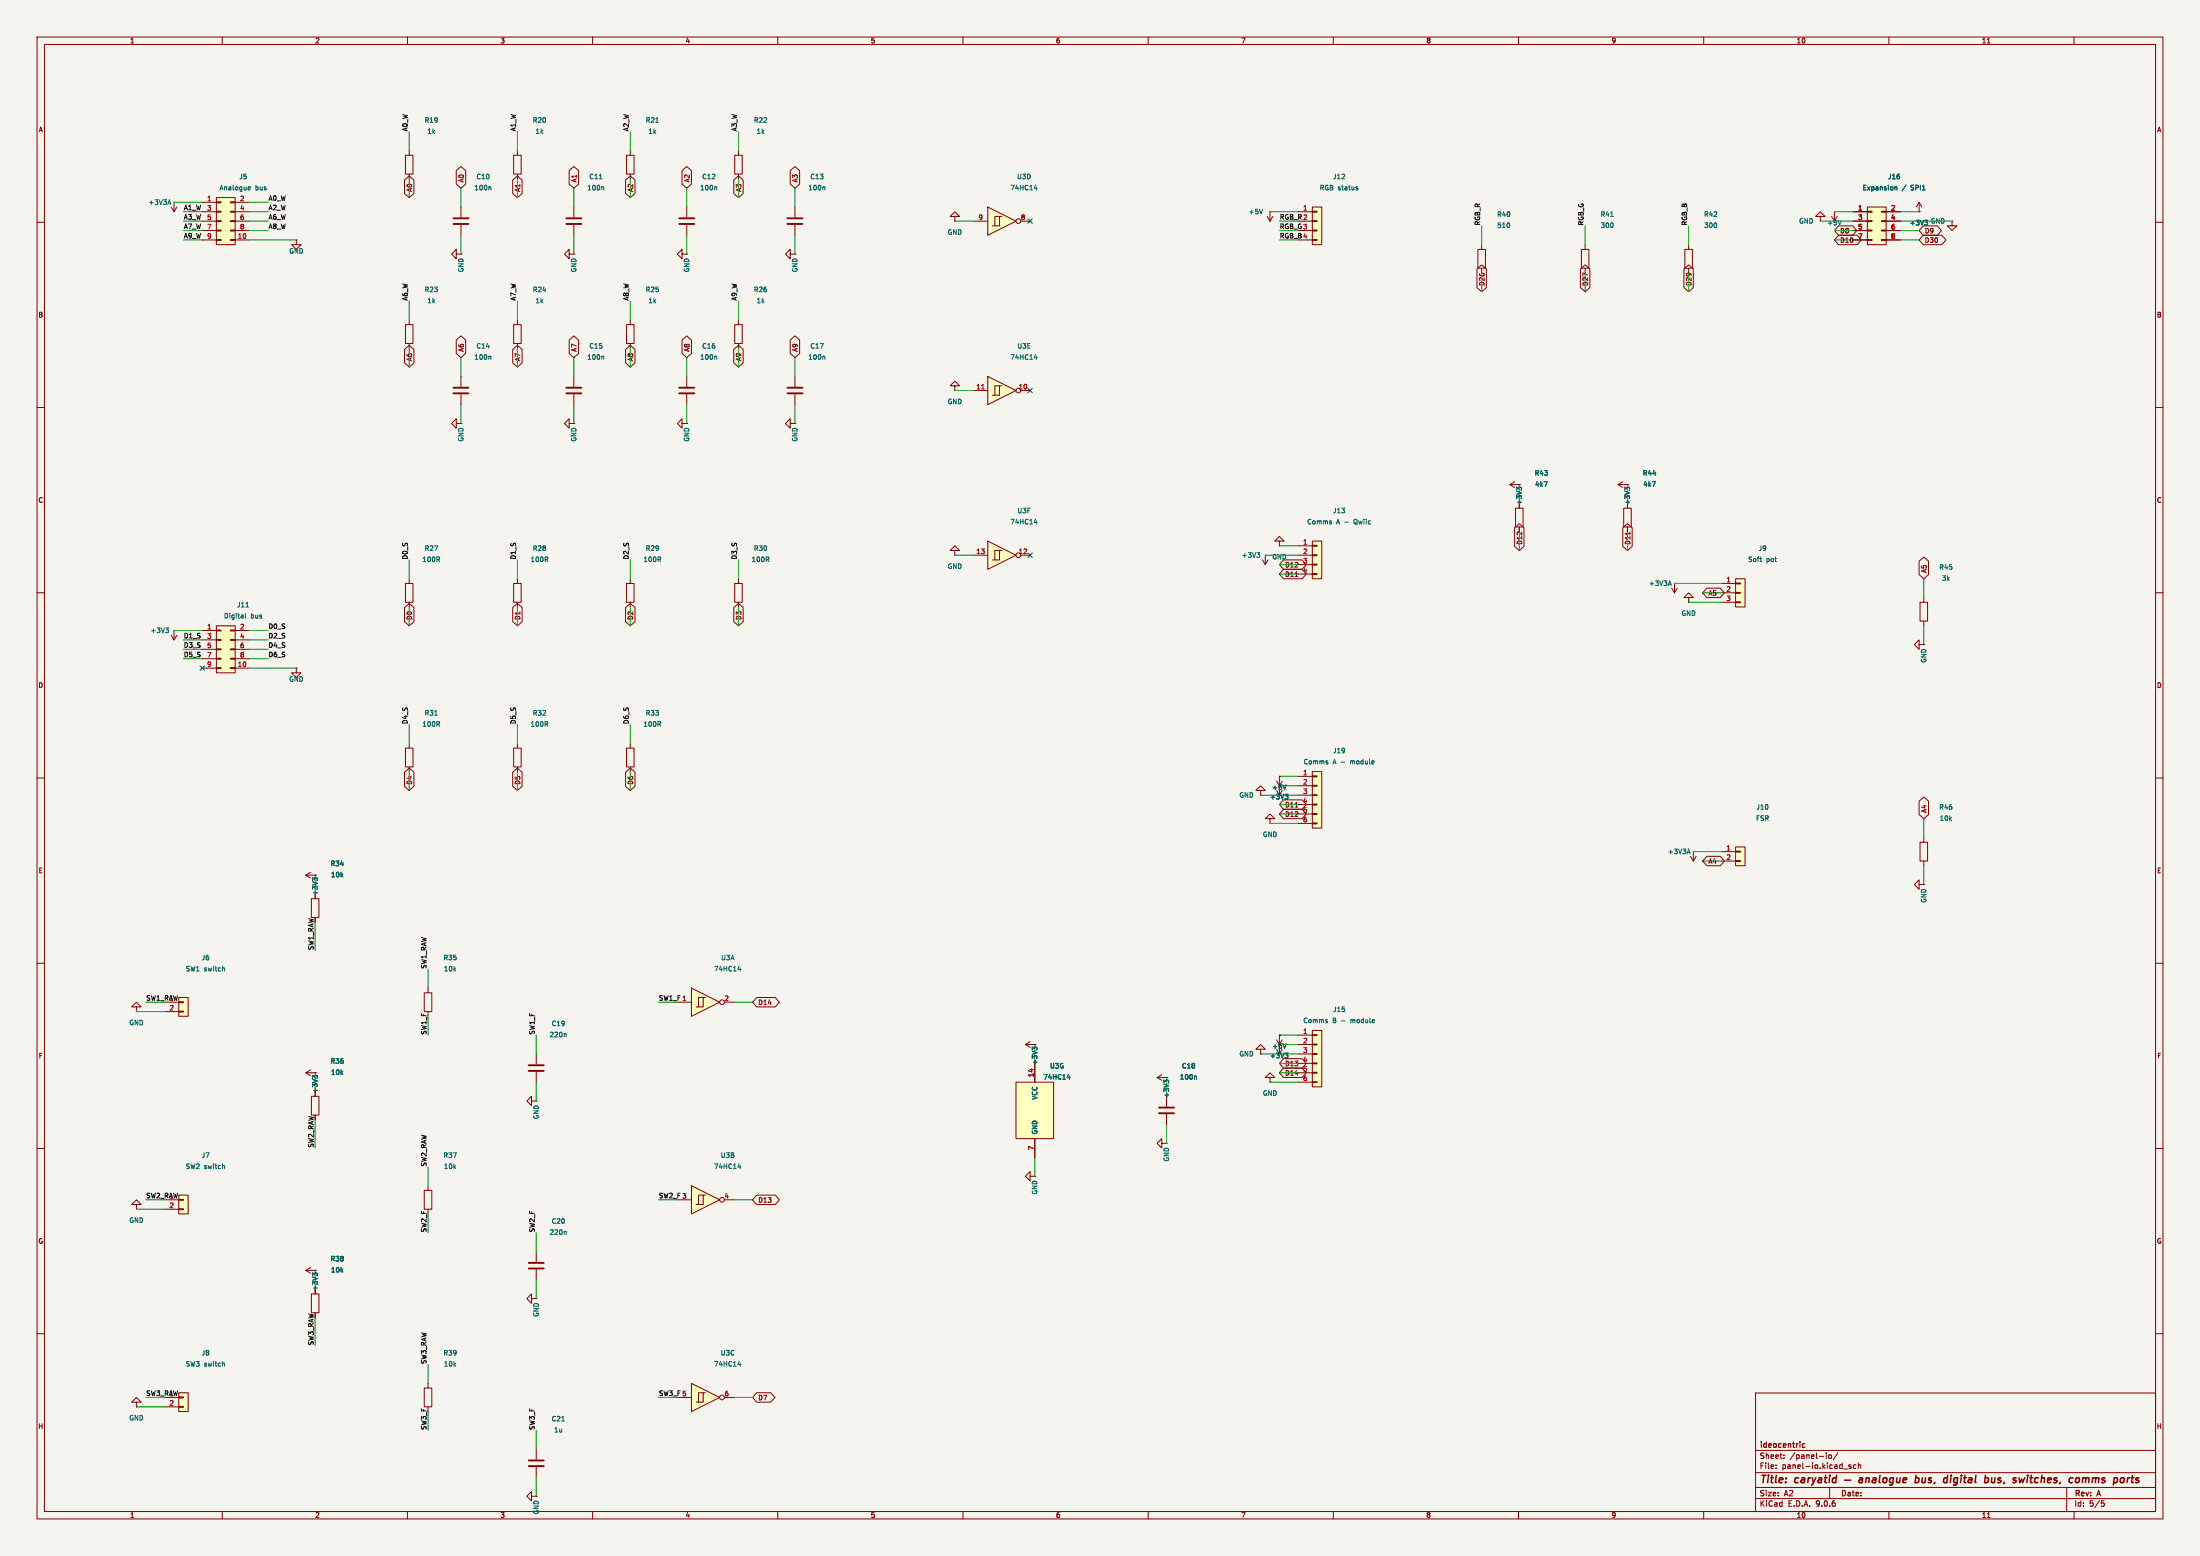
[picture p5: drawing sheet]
<svg xmlns="http://www.w3.org/2000/svg" width="594mm" height="420mm" viewBox="0 0 594 420" stroke-linecap="round" stroke-linejoin="round" font-family="sans-serif">
<path d="M0 0h594v420h-594z" fill="#f5f4ef" stroke="#f5f4ef" stroke-width=".27"/>
<g fill="none" stroke="#840000" stroke-width=".27">
<path d="M10 10h574v400h-574zM12 12h570v396h-570zM60 10v2M110 10v2M160 10v2M210 10v2M260 10v2M310 10v2M360 10v2M410 10v2M460 10v2M510 10v2"/>
<path d="M536.6 11.6h.7M560 10v2M10 60h2M582 60h2M198.4 87.6h2v5.1h-2zM199.4 86.4v1.2M199.4 92.7v1.3M10 110h2M582 110h2M10 160h2M582 160h2M10 210h2"/>
<path d="M582 210h2M10 260h2M582 260h2M10 310h2M582 310h2M10 360h2M474 376h108v32h-108zM582 360h2M474 397.5h108M474 391.5h108M479.5 396.2v.2M479.5 395.4v.2"/>
<path d="M481.7 393.5v.2M481.7 392.7v.2M493.1 392.2v.1M493.1 392.7v1M493.9 392.7h.3l.3 .3v.4l-.3 .3-.5-.3zM496.2 392.1l-1.2 1.9M499.7 395.4h-.3l-.2 .2v.2l.5 .1v.4h-.5M501.1 395.4h-.4l-.3 .3 .1 .6h.6M501.7 395.5l.6-.1 .1 1M501.7 394.9v1.5M60 408v2M110 408v2"/>
<path d="M160 408v2M210 408v2M260 408v2M310 408v2M360 408v2M410 408v2M460 408v2M474 404.5h108M474 401.5h108M494 401.5v3M510 408v2M536.6 409.6h.7"/>
<path d="M558 401.5v6.5M560 408v2M567.4 405.1h.7M567.5 405.6h.4l.3 .3-.2 .6-.5 .1"/>
</g>
<g fill="none" stroke="#840000" stroke-width=".4">
<path d="M498 399.5h1.7M502.1 399h.7v1.2M502.9 399.3l-.9 .2-.1 .4 .2 .3 .7-.1M503.9 399.1l.3-.2 .4 .1v1.2M503.9 398.9l-.2 1.3M505.7 399h.8l-.1 1.2M506.5 399.3l-.7 .1-.3 .3 .2 .5 .7-.1M507.6 398.2l-.2 1.7 .2 .3M508.5 399.1l.4-.2 .5 .2v.7l-.2 .3-.5 .1-.3-.2zM511.2 399h-.7l-.3 .8 .3 .4 .6-.1M511.2 398.9l-.2 1.6-.4 .4-.5-.1M512.2 398.9l-.1 1.2 .5 .1 .3-.2"/>
<path d="M513 398.9l-.1 1.3M513.8 399.5l1-.2-.1-.3h-.7l-.2 .9 .2 .3 .6-.1M517.2 399l.6-.1 .3 .3-.3 .9h-.7M517.3 398.2l-.2 2M526.8 398.9l-.2 1.3M526.8 398.2v.2M537.8 398.9l-.1 1.2 .5 .1 .3-.2M538.7 398.9l-.2 1.3M546.7 398.9l-.6 1.3M547.4 398.9l-.1 1.3M547.5 398.2v.2M562.4 399.1l.5-.2 .3 .2"/>
<path d="M562.4 398.9l-.2 1.3M563.2 399.1l-.1 1.1M563.8 398.9l-.6 .2M575.4 398.9h.8M575.8 398.2l-.2 1.7 .4 .3"/>
</g>
<path d="M486.8 390.6h.5M486.8 389.7h.5" fill="none" stroke="#840000" stroke-width=".3"/>
<path d="M58.4 168.9h5.1v12.7h-5.1z" fill="#ffffc2"/>
<g fill="none" stroke="#840000" stroke-width=".27">
<path d="M80 64.8v1.2h1.3l-1.3 1.3-1.3-1.3h1.3M80 64.8h.1M213.4 68.6v-1.3l-1.3 1.3 1.3 1.3v-1.3h1.2M214.6 68.6h.1M54.6 170.2h3.8M54.6 172.7h3.8M54.6 175.3h3.8M54.6 177.8h3.8M58.4 168.9h5.1v12.7h-5.1zM58.4 170.1h1.3v.2h-1.3zM58.4 172.6h1.3v.2h-1.3zM58.4 175.1h1.3v.3h-1.3z"/>
<path d="M58.4 177.7h1.3v.2h-1.3zM62.2 170.1h1.3v.2h-1.3zM62.2 172.6h1.3v.2h-1.3zM62.2 175.1h1.3v.3h-1.3zM62.2 177.7h1.3v.2h-1.3zM63.5 170.2h3.8M63.5 172.7h3.8M63.5 175.3h3.8M63.5 177.8h3.8M54.6 180.3h3.8M58.4 180.2h1.3v.3h-1.3zM62.2 180.2h1.3v.3h-1.3z"/>
<path d="M63.5 180.3h3.8M109.5 201.9h2v5.1h-2zM110.5 200.7v1.2M110.5 207v1.3M84.1 295.9h2v5.1h-2zM85.1 294.6v1.3M36.8 325.1h1.3l-1.3-1.2-1.2 1.2h1.2v1.3M36.8 326.4h.1"/>
</g>
<path d="M66.3 165.6v1.1l.1 .1M66.4 163.8h.7M117.4 193h.7" fill="none" stroke="#006464" stroke-width=".27"/>
<path d="M274.3 292.1h10.2v15.2h-10.2z" fill="#ffffc2"/>
<path d="M518.2 174v-1.3l-1.3 1.3 1.3 1.3v-1.3h1.2M518.4 162.6h2v5h-2zM519.4 174h.1M519.4 161.3v1.3M519.4 167.6v1.3M169.2 201.9h2v5.1h-2zM170.2 200.7v1.2M170.2 207v1.3M274.3 292.1h10.2v15.2h-10.2zM279.4 287v5.1M279.4 307.3v5.1" fill="none" stroke="#840000" stroke-width=".27"/>
<path d="M288.2 290.9h.7M288.8 290.5v.8" fill="none" stroke="#006464" stroke-width=".27"/>
<path d="M468.6 156.2h2.6v7.6h-2.6z" fill="#ffffc2"/>
<g fill="none" stroke="#840000" stroke-width=".27">
<path d="M451.4 158.8l.7 1.2M452.1 157.5h.1M452.1 157.5v2.5M452.9 158.8l-.8 1.2M464.8 157.5h3.8M468.6 156.2h2.6v7.6h-2.6zM468.6 157.4h1.3v.2h-1.3zM468.6 159.9h1.3v.2h-1.3zM455.9 161.3h1.3l-1.3-1.3-1.2 1.3h1.2v1.3M455.9 162.6h.1M464.8 160h3.8M464.8 162.6h3.8"/>
<path d="M468.6 162.4h1.3v.3h-1.3zM82.5 236.2l1.3 .8M82.5 236.2h2.6M83.8 235.5l-1.3 .7M85.1 236.2h.1M84.1 242.6h2v5.1h-2zM85.1 241.3v1.3"/>
</g>
<path d="M450.5 157.7h.7M450.8 156.8l.5 1.3M475.2 150.8h.5M475.6 151.6h.1M84.9 237.3l-.5-.4v.8M84.9 237.2l.2-.3 .6 .3" fill="none" stroke="#006464" stroke-width=".27"/>
<path d="M504.2 55.9h5.1v10.1h-5.1z" fill="#ffffc2"/>
<g fill="none" stroke="#840000" stroke-width=".27">
<path d="M491.5 58.4h1.3l-1.3-1.2-1.3 1.2h1.3v1.3M491.5 59.7h.1M494.5 58.4l.8 1.3M495.3 57.2h.1M495.3 57.2v2.5M496.1 58.4l-.8 1.3M500.4 57.2h3.8M500.4 59.7h3.8M504.2 55.9h5.1v10.1h-5.1zM504.2 57h1.3v.3h-1.3zM504.2 59.6h1.3v.2h-1.3zM508 57h1.3v.3h-1.3z"/>
<path d="M508 59.6h1.3v.2h-1.3zM509.3 57.2h3.8M509.3 59.7h3.8M518.2 57.2h.1M518.2 54.6l-.8 1.3M518.2 54.6l.7 1.3M518.2 54.6v2.6M527 59.7v1.3h1.3l-1.3 1.2-1.2-1.2h1.2M527 59.7h.1M399 67.3h2.1v5.1h-2.1zM400 66v1.3M400 72.4v1.3"/>
<path d="M427 67.3h2v5.1h-2zM428 66v1.3M428 72.4v1.3M454.9 67.3h2v5.1h-2zM455.9 66v1.3M455.9 72.4v1.3M500.4 62.2h3.8M500.4 64.8h3.8M504.2 62.1h1.3v.3h-1.3zM504.2 64.6h1.3v.3h-1.3zM508 62.1h1.3v.3h-1.3zM508 64.6h1.3v.3h-1.3z"/>
<path d="M509.3 62.2h3.8M509.3 64.8h3.8M407.7 130.8h2.5M407.7 130.8l1.2 .8M408.9 130l-1.2 .8M409.2 137.2h2v5h-2zM410.2 130.8h.1M410.2 135.9v1.3M436.9 130.8l1.2 .8M436.9 130.8h2.5M438.1 130l-1.2 .8M438.4 137.2h2v5h-2z"/>
<path d="M439.4 130.8h.1M439.4 135.9v1.3M410.2 142.2v1.3M439.4 142.2v1.3M46.2 171.5l.8 1.2M47 170.2h.1M47 170.2v2.5M47.8 171.5l-.8 1.2M80 180.3v1.3h1.3l-1.3 1.3-1.3-1.3h1.3M80 180.3h.1M114.6 268h2v5.1h-2zM115.6 266.7v1.3"/>
<path d="M82.5 289.6l1.3 .7M82.5 289.6h2.6M83.8 288.8l-1.3 .8M85.1 289.6h.1M143.5 297.2v-1.3l-1.3 1.3 1.3 1.3v-1.3h1.3M144.8 297.2h.1M144.8 284.5v2.8M144.8 289.3v2.8"/>
</g>
<g fill="none" stroke="#006464" stroke-width=".27">
<path d="M434.9 58.4h.7M497.1 59.5l-.4 1.2M511.6 50.4v.9M511.6 50.5h.5l.1 .8M519.7 59.5h.8l-.5 .4M520.2 59.9l.3 .3-.3 .5M410 131.8l.2-.3 .6 .3M410 131.9l-.5-.4v.8M439.2 131.9l-.5-.4v.8M439.2 131.8l.3-.3 .5 .3M44.7 169.5h.8l-.4 .5M45.2 170l.3 .2-.3 .6"/>
<path d="M152.7 279l.2 .2v.7M84.9 290.7l-.5-.4v.7M84.9 290.5l.2-.2 .6 .2"/>
</g>
<path d="M142.7 287.5h4.1M142.7 289.1h4.1" fill="none" stroke="#840000" stroke-width=".51"/>
<path d="M354.3 146.1h2.6v10.1h-2.6z" fill="#ffffc2"/>
<g fill="none" stroke="#840000" stroke-width=".27">
<path d="M340.9 151.1l.7 1.3M341.6 149.9h.1M341.6 149.9v2.5M342.4 151.1l-.8 1.3M350.5 147.3h3.8M350.5 149.9h3.8M350.5 152.4h3.8M350.5 154.9h3.8M354.3 146.1h2.6v10.1h-2.6zM354.3 147.2h1.3v.2h-1.3zM354.3 149.7h1.3v.3h-1.3zM354.3 152.3h1.3v.2h-1.3z"/>
<path d="M354.3 154.8h1.3v.3h-1.3z"/>
</g>
<path d="M339.3 149.2h.8l-.4 .5M339.9 149.7l.2 .2-.2 .5M359.5 141.1v.3" fill="none" stroke="#006464" stroke-width=".27"/>
<path d="M186.7 373.4l7.6 3.8-7.6 3.8z" fill="#ffffc2"/>
<g fill="none" stroke="#840000" stroke-width=".27">
<path d="M345.4 146.1h1.3l-1.3-1.3-1.2 1.3h1.2v1.2M345.4 147.3h.1M144.8 337.8v2.8M144.8 342.6v2.8M182.9 377.2h3.8M186.7 373.4l7.6 3.8-7.6 3.8zM189.9 375.9h-1.3v2.6M190.5 375.9h-.6v2.6h-1.9M195.6 377.2h2.5"/>
<circle cx="194.9" cy="377.2" r=".63"/>
</g>
<path d="M152.7 332.4l.2 .1v.7M199.3 368.3h.7M199.9 367.9v.9" fill="none" stroke="#006464" stroke-width=".27"/>
<path d="M142.7 340.9h4.1M142.7 342.4h4.1" fill="none" stroke="#840000" stroke-width=".51"/>
<path d="M354.3 55.9h2.6v10.1h-2.6z" fill="#ffffc2"/>
<g fill="none" stroke="#840000" stroke-width=".27">
<path d="M342.1 58.4l.8 1.3M342.9 57.2h.1M342.9 57.2v2.5M343.7 58.4l-.8 1.3M350.5 57.2h3.8M350.5 59.7h3.8M354.3 55.9h2.6v10.1h-2.6zM354.3 57h1.3v.3h-1.3zM354.3 59.6h1.3v.2h-1.3zM350.5 62.2h3.8M350.5 64.8h3.8M354.3 62.1h1.3v.3h-1.3z"/>
<path d="M354.3 64.6h1.3v.3h-1.3zM257.8 148.6h1.3l-1.3-1.3-1.3 1.3h1.3v1.3M257.8 149.9h.1M143.5 350.5v-1.2l-1.3 1.2 1.3 1.3v-1.3h1.3M144.8 350.5h.1"/>
</g>
<path d="M340.9 56.5l-.4 1.2M366.3 50.8l.3 .3-.4 .2M366.3 50.4l.3 .1" fill="none" stroke="#006464" stroke-width=".27"/>
<path d="M266.7 146.1l7.6 3.8-7.6 3.8z" fill="#ffffc2"/>
<g fill="none" stroke="#840000" stroke-width=".27">
<path d="M262.9 149.9h3.8M266.7 146.1l7.6 3.8-7.6 3.8zM269.9 148.6h-1.3v2.5M270.5 148.6h-.6v2.5h-1.9M275.6 149.9h2.5"/>
<circle cx="275" cy="149.9" r=".63"/>
</g>
<path d="M279.3 141h.7M279.9 140.6v.8" fill="none" stroke="#006464" stroke-width=".27"/>
<path d="M266.7 55.9l7.6 3.8-7.6 3.8z" fill="#ffffc2"/>
<g fill="none" stroke="#840000" stroke-width=".27">
<path d="M262.9 59.7h3.8M266.7 55.9l7.6 3.8-7.6 3.8zM269.9 58.4h-1.3v2.6M270.5 58.4h-.6v2.6h-1.9M275.6 59.7h2.5"/>
<circle cx="275" cy="59.7" r=".63"/>
</g>
<path d="M279.3 50.8h.7M279.9 50.4v.9" fill="none" stroke="#006464" stroke-width=".27"/>
<path d="M186.7 320l7.6 3.9-7.6 3.8z" fill="#ffffc2"/>
<g fill="none" stroke="#840000" stroke-width=".27">
<path d="M257.8 58.4h1.3l-1.3-1.2-1.3 1.2h1.3v1.3M257.8 59.7h.1M257.8 104.1h1.3l-1.3-1.2-1.3 1.2h1.3v1.3M257.8 105.4h.1M182.9 323.9h3.8M186.7 320l7.6 3.9-7.6 3.8zM189.9 322.6h-1.3v2.5M190.5 322.6h-.6v2.5h-1.9M195.6 323.9h2.5M144.8 391.2v2.8M144.8 396v2.8"/>
<circle cx="194.9" cy="323.8" r=".63"/>
</g>
<path d="M199.3 315h.7M199.9 314.6v.8M151.7 383.5h.7" fill="none" stroke="#006464" stroke-width=".27"/>
<path d="M142.7 394.2h4.1M142.7 395.7h4.1" fill="none" stroke="#840000" stroke-width=".51"/>
<path d="M266.7 101.6l7.6 3.8-7.6 3.8z" fill="#ffffc2"/>
<g fill="none" stroke="#840000" stroke-width=".27">
<path d="M262.9 105.4h3.8M266.7 101.6l7.6 3.8-7.6 3.8zM269.9 104.1h-1.3v2.6M270.5 104.1h-.6v2.6h-1.9M275.6 105.4h2.5M143.5 403.9v-1.3l-1.3 1.3 1.3 1.2v-1.2h1.3M144.8 403.9h.1"/>
<circle cx="275" cy="105.4" r=".63"/>
</g>
<path d="M265 105h.8" fill="none" stroke="#a90000" stroke-width=".27"/>
<path d="M279.3 96.6h.7M279.9 96.1v.9" fill="none" stroke="#006464" stroke-width=".27"/>
<path d="M48.3 269.2h2.5v5.1h-2.5z" fill="#ffffc2"/>
<g fill="none" stroke="#840000" stroke-width=".27">
<path d="M154.9 101.6v2.8M154.9 106.4v2.8M213.4 114.3v-1.3l-1.3 1.3 1.3 1.3v-1.3h1.2M214.6 114.3h.1M214.6 101.6v2.8M214.6 106.4v2.8M36.8 271.8h1.3l-1.3-1.3-1.2 1.3h1.2v1.3M36.8 273.1h.1M44.4 270.5h3.9M44.4 273.1h3.9M48.3 269.2h2.5v5.1h-2.5zM48.3 270.4h1.2v.2h-1.2z"/>
<path d="M48.3 272.9h1.2v.3h-1.2z"/>
</g>
<path d="M162.8 96.1l.2 .2v.7M222.5 96.1l.2 .2v.7M60.4 261.2l.2 .2v.7" fill="none" stroke="#006464" stroke-width=".27"/>
<path d="M152.9 104.6h4.1M152.9 106.2h4.1M212.6 104.6h4.1M212.6 106.2h4.1" fill="none" stroke="#840000" stroke-width=".51"/>
<path d="M48.3 322.6h2.5v5.1h-2.5z" fill="#ffffc2"/>
<path d="M456.4 231.1l.8 1.3M457.2 229.9h.1M457.2 229.9v2.5M458 231.1l-.8 1.3M518.4 227.3h2v5.1h-2zM519.4 226.1v1.2M519.4 232.4v1.3M44.4 323.9h3.9M44.4 326.4h3.9M48.3 322.6h2.5v5.1h-2.5zM48.3 323.7h1.2v.3h-1.2zM48.3 326.3h1.2v.2h-1.2z" fill="none" stroke="#840000" stroke-width=".27"/>
<path d="M455.6 230.1h.6M455.9 229.2l.5 1.2M60.4 314.6l.2 .2v.6" fill="none" stroke="#006464" stroke-width=".27"/>
<path d="M468.6 228.6h2.6v5.1h-2.6z" fill="#ffffc2"/>
<path d="M124.5 55.9v2.8M214.6 55.9v2.8M124.5 60.7v2.8M214.6 60.7v2.8M464.8 229.9h3.8M464.8 232.4h3.8M468.6 228.6h2.6v5.1h-2.6zM468.6 229.7h1.3v.3h-1.3zM468.6 232.3h1.3v.2h-1.3z" fill="none" stroke="#840000" stroke-width=".27"/>
<path d="M122.4 58.9h4.1M212.6 58.9h4.1M122.4 60.5h4.1M212.6 60.5h4.1" fill="none" stroke="#840000" stroke-width=".51"/>
<path d="M132.4 50.4l.1 .2v.7M222.5 50.4l.2 .2v.7" fill="none" stroke="#006464" stroke-width=".27"/>
<path d="M58.4 53.3h5.1v12.7h-5.1z" fill="#ffffc2"/>
<g fill="none" stroke="#840000" stroke-width=".27">
<path d="M46.2 55.9l.8 1.3M47 54.6h.1M47 54.6v2.6M47.8 55.9l-.8 1.3M54.6 54.6h3.8M54.6 57.2h3.8M54.6 59.7h3.8M58.4 53.3h5.1v12.7h-5.1zM58.4 54.5h1.3v.2h-1.3zM58.4 57h1.3v.3h-1.3zM58.4 59.6h1.3v.2h-1.3zM62.2 54.5h1.3v.2h-1.3z"/>
<path d="M62.2 57h1.3v.3h-1.3zM62.2 59.6h1.3v.2h-1.3zM63.5 54.6h3.8M63.5 57.2h3.8M63.5 59.7h3.8M109.5 41.9h2v5.1h-2zM110.5 40.6v1.3M110.5 47v1.3M138.7 41.9h2v5.1h-2zM139.7 40.6v1.3M139.7 47v1.3M154.9 55.9v2.8"/>
<path d="M54.6 62.2h3.8M54.6 64.8h3.8M58.4 62.1h1.3v.3h-1.3zM58.4 64.6h1.3v.3h-1.3zM62.2 62.1h1.3v.3h-1.3zM62.2 64.6h1.3v.3h-1.3zM63.5 62.2h3.8M63.5 64.8h3.8M123.2 68.6v-1.3l-1.3 1.3 1.3 1.3v-1.3h1.3M124.5 68.6h.1M153.7 68.6v-1.3l-1.3 1.3 1.3 1.3v-1.3h1.2M154.9 68.6h.1"/>
<path d="M154.9 60.7v2.8M342.9 221h1.3l-1.3-1.3-1.3 1.3h1.3v1.3M342.9 222.3h.1M518.2 238.8v-1.3l-1.3 1.3 1.3 1.2v-1.2h1.2M519.4 238.8h.1"/>
</g>
<path d="M45.4 54.8h.6M45.7 53.9l.4 1.3M67.1 51.2h.4M67.1 50.5l.3-.1 .2 .3-.6 .1M161.8 48.3h.7M162.8 50.4l.2 .2v.7" fill="none" stroke="#006464" stroke-width=".27"/>
<path d="M152.9 58.9h4.1M152.9 60.5h4.1" fill="none" stroke="#840000" stroke-width=".51"/>
<path d="M354.3 208.3h2.6v15.2h-2.6z" fill="#ffffc2"/>
<g fill="none" stroke="#840000" stroke-width=".27">
<path d="M198.4 41.9h2v5.1h-2zM199.4 40.6v1.3M199.4 47v1.3M109.5 87.6h2v5.1h-2zM110.5 86.4v1.2M110.5 92.7v1.3M138.7 87.6h2v5.1h-2zM139.7 86.4v1.2M139.7 92.7v1.3M124.5 101.6v2.8M124.5 106.4v2.8M138.7 201.9h2v5.1h-2z"/>
<path d="M139.7 200.7v1.2M139.7 207v1.3M340.4 213.4h1.2l-1.2-1.3-1.3 1.3h1.3v1.2M340.4 214.6h.1M344.7 213.4l.7 1.2M344.7 210.8l.7 1.3 .8-1.3M345.4 209.6h.1M345.4 209.6v5M346.2 213.4l-.8 1.2M350.5 209.6h3.8M350.5 212.1h3.8M350.5 214.6h3.8"/>
<path d="M350.5 217.2h3.8M350.5 219.7h3.8M354.3 208.3h2.6v15.2h-2.6zM354.3 209.4h1.3v.3h-1.3zM354.3 212h1.3v.2h-1.3zM354.3 214.5h1.3v.3h-1.3zM354.3 217h1.3v.3h-1.3zM354.3 219.6h1.3v.2h-1.3zM350.5 222.3h3.8M354.3 222.1h1.3v.3h-1.3zM345.4 279.4h.1M345.4 279.4v5.1"/>
<path d="M340.4 283.2h1.2l-1.2-1.3-1.3 1.3h1.3v1.3M340.4 284.5h.1M342.9 290.8h1.3l-1.3-1.2-1.3 1.2h1.3v1.3M342.9 292.1h.1M344.7 283.2l.7 1.3M344.7 280.7l.7 1.2 .8-1.2M346.2 283.2l-.8 1.3"/>
</g>
<path d="M132.4 96.1l.1 .2v.7M347 214.4h.7l-.4 .5M347.3 211.9l-.5 1.2M347.5 214.9l.2 .2-.2 .6M358.5 205.8v.3M347 284.2h.7l-.4 .5M347.3 281.7l-.5 1.3M347.5 284.7l.2 .3-.2 .5" fill="none" stroke="#006464" stroke-width=".27"/>
<path d="M122.4 104.6h4.1M122.4 106.2h4.1" fill="none" stroke="#840000" stroke-width=".51"/>
<path d="M354.3 278.1h2.6v15.3h-2.6z" fill="#ffffc2"/>
<g fill="none" stroke="#840000" stroke-width=".27">
<path d="M185.4 101.6v2.8M185.4 106.4v2.8M350.5 279.4h3.8M354.3 278.1h2.6v15.3h-2.6zM354.3 279.3h1.3v.2h-1.3zM350.5 281.9h3.8M350.5 284.5h3.8M350.5 287h3.8M350.5 289.6h3.8M350.5 292.1h3.8M354.3 281.8h1.3v.3h-1.3zM354.3 284.4h1.3v.2h-1.3z"/>
<path d="M354.3 286.9h1.3v.2h-1.3zM354.3 289.4h1.3v.3h-1.3zM354.3 292h1.3v.2h-1.3zM114.6 321.3h2v5.1h-2zM115.6 320v1.3"/>
</g>
<path d="M193.3 96.1l.2 .2v.7M358.4 275.7v.3" fill="none" stroke="#006464" stroke-width=".27"/>
<path d="M183.4 104.6h4.1M183.4 106.2h4.1" fill="none" stroke="#840000" stroke-width=".51"/>
<path d="M48.3 375.9h2.5v5.1h-2.5z" fill="#ffffc2"/>
<g fill="none" stroke="#840000" stroke-width=".27">
<path d="M169.2 41.9h2v5.1h-2zM170.2 40.6v1.3M170.2 47v1.3M185.4 55.9v2.8M184.1 68.6v-1.3l-1.2 1.3 1.2 1.3v-1.3h1.3M185.4 68.6h.1M185.4 60.7v2.8M169.2 87.6h2v5.1h-2zM170.2 86.4v1.2M170.2 92.7v1.3M123.2 114.3v-1.3l-1.3 1.3 1.3 1.3v-1.3h1.3M124.5 114.3h.1"/>
<path d="M153.7 114.3v-1.3l-1.3 1.3 1.3 1.3v-1.3h1.2M154.9 114.3h.1M184.1 114.3v-1.3l-1.2 1.3 1.2 1.3v-1.3h1.3M185.4 114.3h.1M109.5 157.5h2v5.1h-2zM110.5 156.2v1.3M138.7 157.5h2v5.1h-2zM139.7 156.2v1.3M169.2 157.5h2v5.1h-2zM170.2 156.2v1.3M198.4 157.5h2v5.1h-2zM199.4 156.2v1.3"/>
<path d="M110.5 162.6v1.2M139.7 162.6v1.2M170.2 162.6v1.2M199.4 162.6v1.2M276.9 281.9l1.2 .8M276.9 281.9h2.5M278.1 281.2l-1.2 .7M279.4 281.9h.1M312.4 290.8l1.3 .8M312.4 290.8h2.6M313.7 290.1l-1.3 .7M315 290.8h.1"/>
<path d="M315 295.9v2.8M278.1 317.5v-1.3l-1.2 1.3 1.2 1.3v-1.3h1.3M279.4 317.5h.1M313.7 308.6v-1.3l-1.3 1.3 1.3 1.3v-1.3h1.3M315 308.6h.1M315 300.7v2.8M82.5 342.9l1.3 .8M82.5 342.9h2.6M83.8 342.1l-1.3 .8M84.1 349.3h2v5h-2zM85.1 342.9h.1M85.1 348v1.3"/>
<path d="M36.8 378.5h1.3l-1.3-1.3-1.2 1.3h1.2v1.2M36.8 379.7h.1M44.4 377.2h3.9M44.4 379.7h3.9M48.3 375.9h2.5v5.1h-2.5zM48.3 377.1h1.2v.2h-1.2zM48.3 379.6h1.2v.3h-1.2zM114.6 374.7h2v5h-2zM115.6 373.4v1.3"/>
</g>
<path d="M177.1 33h.7M193.3 50.4l.2 .2v.7M279.2 283.1l-.5-.5v.8M279.2 282.9l.2-.3 .6 .3M314.8 292l-.5-.5v.8M314.8 291.8l.2-.3 .5 .3M322.9 290.5l.1 .1v.7M84.9 344l-.5-.4v.8M84.9 343.8l.2-.2 .6 .2M60.4 367.9l.2 .2v.7" fill="none" stroke="#006464" stroke-width=".27"/>
<path d="M183.4 58.9h4.1M183.4 60.5h4.1M312.9 299h4.1M312.9 300.5h4.1" fill="none" stroke="#840000" stroke-width=".51"/>
<path d="M186.7 266.7l7.6 3.8-7.6 3.8z" fill="#ffffc2"/>
<g fill="none" stroke="#840000" stroke-width=".27">
<path d="M109.2 48.6l1.3-1.1 1.3 1.1v3.6l-1.3 1.1-1.3-1.1zM123.2 46.1l1.3-1.2 1.2 1.2v3.6l-1.2 1.1-1.3-1.1zM138.4 48.6l1.3-1.1 1.3 1.1v3.6l-1.3 1.1-1.3-1.1zM153.7 46.1l1.2-1.2 1.3 1.2v3.6l-1.3 1.1-1.2-1.1zM168.9 48.6l1.3-1.1 1.3 1.1v3.6l-1.3 1.1-1.3-1.1zM184.1 46.1l1.3-1.2 1.3 1.2v3.6l-1.3 1.1-1.3-1.1zM198.1 48.6l1.3-1.1 1.3 1.1v3.6l-1.3 1.1-1.3-1.1zM213.4 46.1l1.2-1.2 1.3 1.2v3.6l-1.3 1.1-1.2-1.1zM500.4 57.2h3.8M500.4 59.7h3.8M509.3 57.2h3.8M509.3 59.7h3.8"/>
<path d="M518.2 57.2h.1M398.8 72.6l1.2-1.1 1.3 1.1v5l-1.3 1.1-1.2-1.1zM426.7 72.6l1.3-1.1 1.3 1.1v5l-1.3 1.1-1.3-1.1zM454.7 72.6l1.2-1.1 1.3 1.1v5l-1.3 1.1-1.2-1.1zM496.4 63.5h5l1.1 1.3-1.1 1.2h-5l-1.1-1.2zM496.4 61h3.8l1.1 1.2-1.1 1.3h-3.8l-1.1-1.3zM500.4 62.2h3.8M500.4 64.8h3.8M509.3 62.2h3.8M509.3 64.8h3.8M519.3 63.5h5l1.1 1.3-1.1 1.2h-5l-1.1-1.2zM519.3 61h3.8l1.1 1.2-1.1 1.3h-3.8l-1.1-1.3z"/>
<path d="M109.2 94.3l1.3-1.1 1.3 1.1v3.6l-1.3 1.2-1.3-1.2zM123.2 91.8l1.3-1.1 1.2 1.1v3.6l-1.2 1.1-1.3-1.1zM138.4 94.3l1.3-1.1 1.3 1.1v3.6l-1.3 1.2-1.3-1.2zM153.7 91.8l1.2-1.1 1.3 1.1v3.6l-1.3 1.1-1.2-1.1zM168.9 94.3l1.3-1.1 1.3 1.1v3.6l-1.3 1.2-1.3-1.2zM184.1 91.8l1.3-1.1 1.3 1.1v3.6l-1.3 1.1-1.3-1.1zM198.1 94.3l1.3-1.1 1.3 1.1v3.6l-1.3 1.2-1.3-1.2zM213.4 91.8l1.2-1.1 1.3 1.1v3.6l-1.3 1.1-1.2-1.1zM410.2 130.8h.1M410.2 135.9v1.3M439.4 130.8h.1M439.4 135.9v1.3"/>
<path d="M346.6 153.7h5l1.1 1.2-1.1 1.3h-5l-1.2-1.3zM346.6 151.1h5l1.1 1.3-1.1 1.3h-5l-1.2-1.3zM349.7 155.6h.7M408.9 142.5l1.3-1.2 1.3 1.2v5l-1.3 1.1-1.3-1.1zM410.2 142.2v1.3M438.1 142.5l1.3-1.2 1.3 1.2v5l-1.3 1.1-1.3-1.1zM439.4 142.2v1.3M440.1 143.6v.7M460.9 158.7h3.6l1.1 1.3-1.1 1.3h-3.6l-1.2-1.3zM518.2 151.5l1.2-1.1 1.3 1.1v3.6l-1.3 1.1-1.2-1.1zM109.2 164l1.3-1.1 1.3 1.1v3.8l-1.3 1.1-1.3-1.1zM138.4 164l1.3-1.1 1.3 1.1v3.8l-1.3 1.1-1.3-1.1z"/>
<path d="M168.9 164l1.3-1.1 1.3 1.1v3.8l-1.3 1.1-1.3-1.1zM198.1 164l1.3-1.1 1.3 1.1v3.8l-1.3 1.1-1.3-1.1zM109.2 208.4l1.3-1.1 1.3 1.1v3.8l-1.3 1.2-1.3-1.2zM138.4 208.4l1.3-1.1 1.3 1.1v3.8l-1.3 1.2-1.3-1.2zM168.9 208.4l1.3-1.1 1.3 1.1v3.8l-1.3 1.2-1.3-1.2zM345.4 209.6h.1M346.6 218.4h5l1.1 1.3-1.1 1.3h-5l-1.2-1.3zM346.6 215.9h5l1.1 1.3-1.1 1.2h-5l-1.2-1.2zM349.7 217.8h.7M518.2 216.2l1.2-1.1 1.3 1.1v3.7l-1.3 1.1-1.2-1.1zM85.1 236.2h.1M460.9 231.1h3.6l1.1 1.3-1.1 1.3h-3.6l-1.2-1.3z"/>
<path d="M85.1 241.3v1.3M182.9 270.5h3.8M186.7 266.7l7.6 3.8-7.6 3.8zM189.9 269.2h-1.3v2.6M190.5 269.2h-.6v2.6h-1.9M195.6 270.5h2.5M204.3 269.2h5l1.1 1.3-1.1 1.3h-5l-1.1-1.3zM345.4 279.4h.1M85.1 289.6h.1M85.1 294.6v1.3M279.4 281.9h.1M279.4 287v5.1"/>
<path d="M315 290.8h.1M315 295.9v2.8M346.6 288.3h5l1.1 1.3-1.1 1.2h-5l-1.2-1.2zM346.6 285.7h5l1.1 1.3-1.1 1.3h-5l-1.2-1.3zM279.4 307.3v5.1M315 300.7v2.8M204.3 322.6h5l1.1 1.3-1.1 1.2h-5l-1.1-1.2zM85.1 342.9h.1M85.1 348v1.3M204.3 375.9h3.8l1.1 1.3-1.1 1.3h-3.8l-1.1-1.3z"/>
<circle cx="194.9" cy="270.5" r=".63"/>
</g>
<g fill="none" stroke="#006464" stroke-width=".27">
<path d="M511.6 50.4v.9M511.6 50.5h.5l.1 .8M519.7 59.5h.8l-.5 .4M520.2 59.9l.3 .3-.3 .5M410 131.9l-.5-.4v.8M410 131.8l.2-.3 .6 .3M439.2 131.8l.3-.3 .5 .3M439.2 131.9l-.5-.4v.8M347 214.4h.7l-.4 .5M347.3 211.9l-.5 1.2M347.5 214.9l.2 .2-.2 .6M84.9 237.3l-.5-.4v.8"/>
<path d="M84.9 237.2l.2-.3 .6 .3M199.3 261.7h.7M199.9 261.2v.9M84.9 290.7l-.5-.4v.7M84.9 290.5l.2-.2 .6 .2M279.2 283.1l-.5-.5v.8M279.2 282.9l.2-.3 .6 .3M288.2 290.9h.7M288.8 290.5v.8M314.8 292l-.5-.5v.8M314.8 291.8l.2-.3 .5 .3M322.9 290.5l.1 .1v.7"/>
<path d="M347 284.2h.7l-.4 .5M347.3 281.7l-.5 1.3M347.5 284.7l.2 .3-.2 .5M84.9 344l-.5-.4v.8M84.9 343.8l.2-.2 .6 .2"/>
</g>
<g fill="none" stroke="#009600" stroke-width=".27">
<path d="M110.5 35.6v5M139.7 35.6v5M170.2 35.6v5M199.4 35.6v5M47 54.6h7.6M49.5 59.7h5.1M49.5 57.2h5.1M67.3 59.7h5.1M67.3 57.2h5.1M67.3 54.6h5.1M110.5 48.3v5M124.5 50.8v5.1"/>
<path d="M139.7 48.3v5M154.9 50.8v5.1M170.2 48.3v5M185.4 50.8v5.1M199.4 48.3v5M214.6 50.8v5.1M257.8 59.7h5.1M342.9 57.2h7.6M345.4 59.7h5.1M491.5 59.7h8.9M495.3 57.2h5.1M513.1 59.7h13.9"/>
<path d="M513.1 57.2h5.1M49.5 62.2h5.1M49.5 64.8h5.1M67.3 62.2h5.1M67.3 64.8h12.7M124.5 63.5v5.1M154.9 63.5v5.1M185.4 63.5v5.1M214.6 63.5v5.1M345.4 62.2h5.1M345.4 64.8h5.1M400 61v5"/>
<path d="M400 73.7v5M428 61v5M428 73.7v5M455.9 61v5M455.9 73.7v5M495.3 62.2h5.1M495.3 64.8h5.1M513.1 62.2h5.1M513.1 64.8h5.1M110.5 81.3v5.1M110.5 94v5.1M124.5 96.5v5.1"/>
<path d="M139.7 81.3v5.1M139.7 94v5.1M154.9 96.5v5.1M170.2 81.3v5.1M170.2 94v5.1M185.4 96.5v5.1M199.4 81.3v5.1M199.4 94v5.1M214.6 96.5v5.1M124.5 109.2v5.1M154.9 109.2v5.1M185.4 109.2v5.1"/>
<path d="M214.6 109.2v5.1M257.8 105.4h5.1M410.2 130.8v5.1M439.4 130.8v5.1M110.5 151.1v5.1M139.7 151.1v5.1M170.2 151.1v5.1M199.4 151.1v5.1M257.8 149.9h5.1M341.6 149.9h8.9M345.4 147.3h5.1M345.4 154.9h5.1"/>
<path d="M345.4 152.4h5.1M410.2 143.5v5.1M439.4 143.5v5.1M452.1 157.5h12.7M519.4 156.2v5.1M47 170.2h7.6M49.5 177.8h5.1M49.5 175.3h5.1M49.5 172.7h5.1M67.3 177.8h5.1M67.3 175.3h5.1M67.3 172.7h5.1"/>
<path d="M67.3 170.2h5.1M110.5 163.8v5.1M139.7 163.8v5.1M170.2 163.8v5.1M199.4 163.8v5.1M455.9 162.6h8.9M459.7 160h5.1M519.4 168.9v5.1M67.3 180.3h12.7M110.5 195.6v5.1M139.7 195.6v5.1M170.2 195.6v5.1"/>
<path d="M110.5 208.3v5.1M139.7 208.3v5.1M170.2 208.3v5.1M340.4 214.6h10.1M345.4 209.6h5.1M345.4 219.7h5.1M345.4 212.1h5.1M345.4 217.2h5.1M85.1 236.2v5.1M342.9 222.3h7.6M457.2 229.9h7.6M459.7 232.4h5.1"/>
<path d="M519.4 221v5.1M519.4 233.7v5.1M85.1 248.9v7.6M36.8 273.1h7.6M39.4 270.5h5M115.6 261.6v5.1M115.6 274.3v5.1M144.8 279.4v5.1M177.8 270.5h5.1M198.1 270.5h5.1M345.4 279.4h5.1M85.1 289.6v5"/>
<path d="M144.8 292.1v5.1M279.4 281.9v5.1M315 290.8v5.1M340.4 284.5h10.1M342.9 292.1h7.6M345.4 281.9h5.1M345.4 287h5.1M345.4 289.6h5.1M85.1 302.3v7.6M115.6 315v5M279.4 312.4v5.1M315 303.5v5.1"/>
<path d="M36.8 326.4h7.6M39.4 323.9h5M115.6 327.7v5M144.8 332.7v5.1M177.8 323.9h5.1M198.1 323.9h5.1M85.1 342.9v5.1M85.1 355.6v7.6M144.8 345.4v5.1M36.8 379.7h7.6M39.4 377.2h5M115.6 368.3v5.1"/>
<path d="M177.8 377.2h5.1M198.1 377.2h5.1M115.6 381v5.1M144.8 386.1v5.1M144.8 398.8v5.1"/>
</g>
<path d="M277.5 59.1l1.2 1.2M278.7 59.1l-1.2 1.2M277.5 104.8l1.2 1.2M278.7 104.8l-1.2 1.2M277.5 149.3l1.2 1.2M278.7 149.3l-1.2 1.2M54 179.7l1.2 1.2M55.2 179.7l-1.2 1.2" fill="none" stroke="#000084" stroke-width=".27"/>
<g font-size="2.8" fill="#840000">
<text x="475" y="400.9">Title:</text>
<text x="484.7" y="400.9">caryatid</text>
<text x="519.5" y="400.9">bus,</text>
<text x="528.1" y="400.9">digital</text>
<text x="539.9" y="400.9">bus,</text>
<text x="548.4" y="400.9">switches,</text>
<text x="564.4" y="400.9">comms</text>
<text x="577.2" y="400.9">ports</text>
</g>
<g font-size="2.1" fill="#840000">
<text x="475" y="394">Sheet:</text>
<text x="475" y="391.2">ideocentric</text>
<text x="483.2" y="394">/panel-io/</text>
<text x="475" y="396.7">File:</text>
<text x="481.1" y="396.7">panel-io.kicad_sch</text>
<text x="475" y="406.9">KiCad</text>
<text x="475" y="404.1">Size:</text>
<text x="481.7" y="404.1">A2</text>
<text x="482.7" y="406.9">E.D.A.</text>
<text x="490.3" y="406.9">9.0.6</text>
<text x="497" y="404.1">Date:</text>
<text x="560" y="404.3">Rev:</text>
<text x="560" y="406.9">Id:</text>
<text x="564.1" y="406.9">5/5</text>
<text x="566.4" y="404.3">A</text>
</g>
<g font-size="1.8" fill="#840000">
<text x="35" y="11.9">1</text>
<text x="85" y="11.9">2</text>
<text x="135" y="11.9">3</text>
<text x="185" y="11.9">4</text>
<text x="235" y="11.9">5</text>
<text x="285" y="11.9">6</text>
<text x="335" y="11.9">7</text>
<text x="385" y="11.9">8</text>
<text x="435" y="11.9">9</text>
<text x="485" y="11.9">10</text>
<text x="535" y="11.9">11</text>
<text x="10.3" y="35.9">A</text>
<text x="582.3" y="35.9">A</text>
<text x="111.4" y="51.9" transform="rotate(-90 111.4 51.9)">A0</text>
<text x="125.4" y="49.4" transform="rotate(-90 125.4 49.4)">A0</text>
<text x="140.7" y="51.9" transform="rotate(-90 140.7 51.9)">A1</text>
<text x="155.9" y="49.4" transform="rotate(-90 155.9 49.4)">A1</text>
<text x="171.1" y="51.9" transform="rotate(-90 171.1 51.9)">A2</text>
<text x="186.4" y="49.4" transform="rotate(-90 186.4 49.4)">A2</text>
<text x="200.3" y="51.9" transform="rotate(-90 200.3 51.9)">A3</text>
<text x="215.6" y="49.4" transform="rotate(-90 215.6 49.4)">A3</text>
<text x="496.7" y="65.7">D10</text>
<text x="496.7" y="63.2">D8</text>
<text x="519.6" y="65.7">D30</text>
<text x="519.6" y="63.2">D9</text>
<text x="401" y="77.3" transform="rotate(-90 401 77.3)">D26</text>
<text x="428.9" y="77.3" transform="rotate(-90 428.9 77.3)">D27</text>
<text x="456.9" y="77.3" transform="rotate(-90 456.9 77.3)">D29</text>
<text x="10.3" y="85.9">B</text>
<text x="582.3" y="85.9">B</text>
<text x="125.4" y="95.1" transform="rotate(-90 125.4 95.1)">A6</text>
<text x="155.9" y="95.1" transform="rotate(-90 155.9 95.1)">A7</text>
<text x="186.4" y="95.1" transform="rotate(-90 186.4 95.1)">A8</text>
<text x="215.6" y="95.1" transform="rotate(-90 215.6 95.1)">A9</text>
<text x="111.4" y="97.6" transform="rotate(-90 111.4 97.6)">A6</text>
<text x="140.7" y="97.6" transform="rotate(-90 140.7 97.6)">A7</text>
<text x="171.1" y="97.6" transform="rotate(-90 171.1 97.6)">A8</text>
<text x="200.3" y="97.6" transform="rotate(-90 200.3 97.6)">A9</text>
<text x="10.3" y="135.9">C</text>
<text x="582.3" y="135.9">C</text>
<text x="411.2" y="147.2" transform="rotate(-90 411.2 147.2)">D12</text>
<text x="440.4" y="147.2" transform="rotate(-90 440.4 147.2)">D11</text>
<text x="346.9" y="155.9">D11</text>
<text x="346.9" y="153.4">D12</text>
<text x="520.4" y="154.8" transform="rotate(-90 520.4 154.8)">A5</text>
<text x="461.2" y="161">A5</text>
<text x="111.4" y="167.5" transform="rotate(-90 111.4 167.5)">D0</text>
<text x="140.7" y="167.5" transform="rotate(-90 140.7 167.5)">D1</text>
<text x="171.1" y="167.5" transform="rotate(-90 171.1 167.5)">D2</text>
<text x="200.3" y="167.5" transform="rotate(-90 200.3 167.5)">D3</text>
<text x="10.3" y="185.9">D</text>
<text x="582.3" y="185.9">D</text>
<text x="111.4" y="211.9" transform="rotate(-90 111.4 211.9)">D4</text>
<text x="140.7" y="211.9" transform="rotate(-90 140.7 211.9)">D5</text>
<text x="171.1" y="211.9" transform="rotate(-90 171.1 211.9)">D6</text>
<text x="343.4" y="213.4">+5V</text>
<text x="346.9" y="220.7">D12</text>
<text x="346.9" y="218.1">D11</text>
<text x="520.4" y="219.6" transform="rotate(-90 520.4 219.6)">A4</text>
<text x="461.2" y="233.4">A4</text>
<text x="10.3" y="235.9">E</text>
<text x="582.3" y="235.9">E</text>
<text x="84.7" y="256.5" transform="rotate(-90 84.7 256.5)">SW1_RAW</text>
<text x="204.6" y="271.5">D14</text>
<text x="10.3" y="285.9">F</text>
<text x="343.4" y="283.3">+5V</text>
<text x="346.9" y="288">D13</text>
<text x="582.3" y="285.9">F</text>
<text x="346.9" y="290.5">D14</text>
<text x="84.7" y="309.9" transform="rotate(-90 84.7 309.9)">SW2_RAW</text>
<text x="204.6" y="324.8">D13</text>
<text x="10.3" y="335.9">G</text>
<text x="582.3" y="335.9">G</text>
<text x="84.7" y="363.2" transform="rotate(-90 84.7 363.2)">SW3_RAW</text>
<text x="204.6" y="378.1">D7</text>
<text x="10.2" y="385.9">H</text>
<text x="582.2" y="385.9">H</text>
<text x="35" y="409.9">1</text>
<text x="85" y="409.9">2</text>
<text x="135" y="409.9">3</text>
<text x="185" y="409.9">4</text>
<text x="235" y="409.9">5</text>
<text x="285" y="409.9">6</text>
<text x="335" y="409.9">7</text>
<text x="385" y="409.9">8</text>
<text x="435" y="409.9">9</text>
<text x="485" y="409.9">10</text>
<text x="535" y="409.9">11</text>
</g>
<g font-size="1.8" fill="#0f0f0f">
<text x="110.1" y="35.6" transform="rotate(-90 110.1 35.6)">A0_W</text>
<text x="139.4" y="35.6" transform="rotate(-90 139.4 35.6)">A1_W</text>
<text x="169.8" y="35.6" transform="rotate(-90 169.8 35.6)">A2_W</text>
<text x="199" y="35.6" transform="rotate(-90 199 35.6)">A3_W</text>
<text x="49.5" y="56.8">A1_W</text>
<text x="49.5" y="59.3">A3_W</text>
<text x="72.4" y="59.3">A6_W</text>
<text x="72.4" y="56.8">A2_W</text>
<text x="72.4" y="54.3">A0_W</text>
<text x="345.4" y="59.3">RGB_R2</text>
<text x="49.5" y="61.9">A7_W</text>
<text x="49.5" y="64.4">A9_W</text>
<text x="72.4" y="61.9">A8_W</text>
<text x="345.4" y="64.4">RGB_B4</text>
<text x="345.4" y="61.9">RGB_G3</text>
<text x="399.7" y="61" transform="rotate(-90 399.7 61)">RGB_R</text>
<text x="427.6" y="61" transform="rotate(-90 427.6 61)">RGB_G</text>
<text x="455.6" y="61" transform="rotate(-90 455.6 61)">RGB_B</text>
<text x="110.1" y="81.3" transform="rotate(-90 110.1 81.3)">A6_W</text>
<text x="139.4" y="81.3" transform="rotate(-90 139.4 81.3)">A7_W</text>
<text x="169.8" y="81.3" transform="rotate(-90 169.8 81.3)">A8_W</text>
<text x="199" y="81.3" transform="rotate(-90 199 81.3)">A9_W</text>
<text x="110.1" y="151.1" transform="rotate(-90 110.1 151.1)">D0_S</text>
<text x="139.4" y="151.1" transform="rotate(-90 139.4 151.1)">D1_S</text>
<text x="169.8" y="151.1" transform="rotate(-90 169.8 151.1)">D2_S</text>
<text x="199" y="151.1" transform="rotate(-90 199 151.1)">D3_S</text>
<text x="49.5" y="172.4">D1_S</text>
<text x="72.4" y="172.4">D2_S</text>
<text x="72.4" y="169.8">D0_S</text>
<text x="49.5" y="177.5">D5_S</text>
<text x="49.5" y="174.9">D3_S</text>
<text x="72.4" y="177.5">D6_S</text>
<text x="72.4" y="174.9">D4_S</text>
<text x="110.1" y="195.6" transform="rotate(-90 110.1 195.6)">D4_S</text>
<text x="139.4" y="195.6" transform="rotate(-90 139.4 195.6)">D5_S</text>
<text x="169.8" y="195.6" transform="rotate(-90 169.8 195.6)">D6_S</text>
<text x="115.2" y="261.6" transform="rotate(-90 115.2 261.6)">SW1_RAW</text>
<text x="39.4" y="270.2">SW1_RAW</text>
<text x="45.6" y="270.3">1</text>
<text x="177.8" y="270.2">SW1_F 1</text>
<text x="115.2" y="279.4" transform="rotate(-90 115.2 279.4)">SW1_F</text>
<text x="144.4" y="279.4" transform="rotate(-90 144.4 279.4)">SW1_F</text>
<text x="115.2" y="315" transform="rotate(-90 115.2 315)">SW2_RAW</text>
<text x="39.4" y="323.5">SW2_RAW</text>
<text x="45.6" y="323.6">1</text>
<text x="177.8" y="323.5">SW2_F 3</text>
<text x="115.2" y="332.7" transform="rotate(-90 115.2 332.7)">SW2_F</text>
<text x="144.4" y="332.7" transform="rotate(-90 144.4 332.7)">SW2_F</text>
<text x="115.2" y="368.3" transform="rotate(-90 115.2 368.3)">SW3_RAW</text>
<text x="39.4" y="376.8">SW3_RAW</text>
<text x="45.6" y="376.9">1</text>
<text x="177.8" y="376.8">SW3_F 5</text>
<text x="115.2" y="386.1" transform="rotate(-90 115.2 386.1)">SW3_F</text>
<text x="144.4" y="386.1" transform="rotate(-90 144.4 386.1)">SW3_F</text>
</g>
<g font-size="1.8" fill="#006464">
<text x="114.5" y="33.3">R19</text>
<text x="143.8" y="33.3">R20</text>
<text x="174.2" y="33.3">R21</text>
<text x="203.4" y="33.3">R22</text>
<text x="115.3" y="36.3">1k</text>
<text x="144.5" y="36.3">1k</text>
<text x="175" y="36.3">1k</text>
<text x="204.2" y="36.3">1k</text>
<text x="59.1" y="51.6">Analogue</text>
<text x="64.5" y="48.6">J5</text>
<text x="68.9" y="51.6">bus</text>
<text x="128" y="51.6">100n</text>
<text x="128.5" y="48.6">C10</text>
<text x="158.4" y="51.6">100n</text>
<text x="159" y="48.6">C11</text>
<text x="188.9" y="51.6">100n</text>
<text x="189.5" y="48.6">C12</text>
<text x="218.1" y="51.6">100n</text>
<text x="218.7" y="48.6">C13</text>
<text x="272.7" y="51.6">74HC14</text>
<text x="274.5" y="48.6">U3D</text>
<text x="356.2" y="51.6">RGB status</text>
<text x="359.8" y="48.6">J12</text>
<text x="502.8" y="51.6">Expansion</text>
<text x="509.7" y="48.6">J16</text>
<text x="513.5" y="51.6">/</text>
<text x="516" y="51.6">SPI1</text>
<text x="40" y="55.5">+3V3A</text>
<text x="337.1" y="58">+5V</text>
<text x="404.1" y="58.7">R40</text>
<text x="432" y="58.7">R41</text>
<text x="460" y="58.7">R42</text>
<text x="255.8" y="63.6">GND</text>
<text x="404.1" y="61.7">510</text>
<text x="432.1" y="61.7">300</text>
<text x="460" y="61.7">300</text>
<text x="485.6" y="60.6">GND</text>
<text x="493.3" y="61">+5V</text>
<text x="515.5" y="61">+3V3</text>
<text x="521.2" y="60.6">GND</text>
<text x="78" y="68.6">GND</text>
<text x="125.3" y="73.6" transform="rotate(-90 125.3 73.6)">GND</text>
<text x="155.8" y="73.6" transform="rotate(-90 155.8 73.6)">GND</text>
<text x="186.3" y="73.6" transform="rotate(-90 186.3 73.6)">GND</text>
<text x="215.5" y="73.6" transform="rotate(-90 215.5 73.6)">GND</text>
<text x="114.5" y="79">R23</text>
<text x="115.3" y="82">1k</text>
<text x="143.8" y="79">R24</text>
<text x="144.5" y="82">1k</text>
<text x="174.2" y="79">R25</text>
<text x="175" y="82">1k</text>
<text x="203.4" y="79">R26</text>
<text x="204.2" y="82">1k</text>
<text x="128.5" y="94.3">C14</text>
<text x="159" y="94.3">C15</text>
<text x="189.5" y="94.3">C16</text>
<text x="218.7" y="94.3">C17</text>
<text x="274.6" y="94.3">U3E</text>
<text x="128" y="97.3">100n</text>
<text x="158.4" y="97.3">100n</text>
<text x="188.9" y="97.3">100n</text>
<text x="218.1" y="97.3">100n</text>
<text x="272.7" y="97.3">74HC14</text>
<text x="255.8" y="109.3">GND</text>
<text x="125.3" y="119.3" transform="rotate(-90 125.3 119.3)">GND</text>
<text x="155.8" y="119.3" transform="rotate(-90 155.8 119.3)">GND</text>
<text x="186.3" y="119.3" transform="rotate(-90 186.3 119.3)">GND</text>
<text x="215.5" y="119.3" transform="rotate(-90 215.5 119.3)">GND</text>
<text x="414.3" y="128.6">R43</text>
<text x="414.4" y="131.6">4k7</text>
<text x="443.5" y="128.6">R44</text>
<text x="443.6" y="131.6">4k7</text>
<text x="411.1" y="136.5" transform="rotate(-90 411.1 136.5)">+3V3</text>
<text x="440.3" y="136.5" transform="rotate(-90 440.3 136.5)">+3V3</text>
<text x="272.7" y="141.7">74HC14</text>
<text x="274.6" y="138.7">U3F</text>
<text x="352.8" y="141.7">Comms</text>
<text x="359.8" y="138.7">J13</text>
<text x="360.8" y="141.7">A -</text>
<text x="365.8" y="141.7">Qwiic</text>
<text x="114.5" y="148.9">R27</text>
<text x="143.8" y="148.9">R28</text>
<text x="174.2" y="148.9">R29</text>
<text x="203.4" y="148.9">R30</text>
<text x="474.7" y="148.9">J9</text>
<text x="113.9" y="151.9">100R</text>
<text x="143.1" y="151.9">100R</text>
<text x="173.6" y="151.9">100R</text>
<text x="202.8" y="151.9">100R</text>
<text x="255.8" y="153.7">GND</text>
<text x="335.2" y="150.7">+3V3</text>
<text x="343.4" y="151.2">GND</text>
<text x="471.9" y="151.9">Soft</text>
<text x="476.9" y="151.9">pot</text>
<text x="523.5" y="154">R45</text>
<text x="445.1" y="158.3">+3V3A</text>
<text x="524.2" y="157">3k</text>
<text x="60.4" y="167.1">Digital</text>
<text x="63.9" y="164.1">J11</text>
<text x="67.7" y="167.1">bus</text>
<text x="453.9" y="166.4">GND</text>
<text x="40.5" y="171">+3V3</text>
<text x="520.3" y="179" transform="rotate(-90 520.3 179)">GND</text>
<text x="78" y="184.2">GND</text>
<text x="113.9" y="196.3">100R</text>
<text x="114.5" y="193.3">R31</text>
<text x="143.1" y="196.3">100R</text>
<text x="143.8" y="193.3">R32</text>
<text x="173.6" y="196.3">100R</text>
<text x="174.2" y="193.3">R33</text>
<text x="359.8" y="203.5">J19</text>
<text x="351.9" y="206.5">Comms</text>
<text x="359.9" y="206.5">A -</text>
<text x="364.9" y="206.5">module</text>
<text x="334.5" y="215.5">GND</text>
<text x="342.8" y="216">+3V3</text>
<text x="474" y="221.7">FSR</text>
<text x="474.1" y="218.7">J10</text>
<text x="523.5" y="218.7">R46</text>
<text x="523.6" y="221.7">10k</text>
<text x="340.9" y="226.1">GND</text>
<text x="89.1" y="234">R34</text>
<text x="450.2" y="230.7">+3V3A</text>
<text x="89.3" y="237">10k</text>
<text x="86" y="241.9" transform="rotate(-90 86 241.9)">+3V3</text>
<text x="520.3" y="243.8" transform="rotate(-90 520.3 243.8)">GND</text>
<text x="50" y="262.4">SW1 switch</text>
<text x="54.3" y="259.4">J6</text>
<text x="119.6" y="259.4">R35</text>
<text x="119.7" y="262.4">10k</text>
<text x="192.7" y="262.4">74HC14</text>
<text x="194.6" y="259.4">U3A</text>
<text x="359.8" y="273.3">J15</text>
<text x="34.8" y="276.9">GND</text>
<text x="148.3" y="280.2">220n</text>
<text x="148.8" y="277.2">C19</text>
<text x="351.8" y="276.3">Comms</text>
<text x="359.8" y="276.3">B</text>
<text x="362.2" y="276.3">-</text>
<text x="365" y="276.3">module</text>
<text x="89.1" y="287.3">R36</text>
<text x="280.3" y="287.6" transform="rotate(-90 280.3 287.6)">+3V3</text>
<text x="334.5" y="285.3">GND</text>
<text x="342.8" y="285.8">+3V3</text>
<text x="89.3" y="290.3">10k</text>
<text x="281.6" y="291.6">74HC14</text>
<text x="283.4" y="288.6">U3G</text>
<text x="318.5" y="291.6">100n</text>
<text x="319" y="288.6">C18</text>
<text x="86" y="295.2" transform="rotate(-90 86 295.2)">+3V3</text>
<text x="280.3" y="296.9" transform="rotate(-90 280.3 296.9)">VCC</text>
<text x="315.8" y="296.5" transform="rotate(-90 315.8 296.5)">+3V3</text>
<text x="340.9" y="296">GND</text>
<text x="145.6" y="302.2" transform="rotate(-90 145.6 302.2)">GND</text>
<text x="280.3" y="306.3" transform="rotate(-90 280.3 306.3)">GND</text>
<text x="50" y="315.7">SW2 switch</text>
<text x="54.3" y="312.7">J7</text>
<text x="119.6" y="312.7">R37</text>
<text x="119.7" y="315.7">10k</text>
<text x="192.7" y="315.7">74HC14</text>
<text x="194.5" y="312.7">U3B</text>
<text x="315.8" y="313.6" transform="rotate(-90 315.8 313.6)">GND</text>
<text x="280.3" y="322.5" transform="rotate(-90 280.3 322.5)">GND</text>
<text x="34.8" y="330.3">GND</text>
<text x="148.3" y="333.5">220n</text>
<text x="148.8" y="330.5">C20</text>
<text x="89.1" y="340.7">R38</text>
<text x="89.3" y="343.7">10k</text>
<text x="86" y="348.5" transform="rotate(-90 86 348.5)">+3V3</text>
<text x="145.6" y="355.6" transform="rotate(-90 145.6 355.6)">GND</text>
<text x="50" y="369.1">SW3 switch</text>
<text x="54.3" y="366.1">J8</text>
<text x="119.6" y="366.1">R39</text>
<text x="119.7" y="369.1">10k</text>
<text x="192.7" y="369.1">74HC14</text>
<text x="194.5" y="366.1">U3C</text>
<text x="34.8" y="383.6">GND</text>
<text x="148.8" y="383.8">C21</text>
<text x="149.5" y="386.8">1u</text>
<text x="145.6" y="408.9" transform="rotate(-90 145.6 408.9)">GND</text>
</g>
<g font-size="1.8" fill="#a90000">
<text x="55.8" y="54.4">1</text>
<text x="55.8" y="56.9">3</text>
<text x="55.8" y="59.4">5</text>
<text x="64.7" y="54.4">2</text>
<text x="64.7" y="56.9">4</text>
<text x="64.7" y="59.4">6</text>
<text x="264.1" y="59.4">9</text>
<text x="275.5" y="59.4">8</text>
<text x="351.7" y="56.9">1</text>
<text x="501.6" y="56.9">1</text>
<text x="501.6" y="59.4">3</text>
<text x="510.5" y="56.9">2</text>
<text x="510.5" y="59.4">4</text>
<text x="55.8" y="62">7</text>
<text x="55.8" y="64.5">9</text>
<text x="64.1" y="64.5">10</text>
<text x="64.7" y="62">8</text>
<text x="501.6" y="62">5</text>
<text x="501.6" y="64.5">7</text>
<text x="510.5" y="62">6</text>
<text x="510.5" y="64.5">8</text>
<text x="263.5" y="105.2">11</text>
<text x="274.9" y="105.2">10</text>
<text x="263.5" y="149.6">13</text>
<text x="274.9" y="149.6">12</text>
<text x="351.7" y="147.1">1</text>
<text x="351.7" y="149.6">2</text>
<text x="351.7" y="152.1">3</text>
<text x="351.7" y="154.7">4</text>
<text x="466" y="157.2">1</text>
<text x="466" y="159.8">2</text>
<text x="466" y="162.3">3</text>
<text x="55.8" y="169.9">1</text>
<text x="55.8" y="172.5">3</text>
<text x="64.7" y="169.9">2</text>
<text x="64.7" y="172.5">4</text>
<text x="55.8" y="175">5</text>
<text x="55.8" y="177.5">7</text>
<text x="64.7" y="175">6</text>
<text x="64.7" y="177.5">8</text>
<text x="55.8" y="180.1">9</text>
<text x="64.1" y="180.1">10</text>
<text x="351.7" y="209.3">1</text>
<text x="351.7" y="211.8">2</text>
<text x="351.7" y="214.4">3</text>
<text x="351.7" y="216.9">4</text>
<text x="351.7" y="219.5">5</text>
<text x="351.7" y="222">6</text>
<text x="466" y="229.6">1</text>
<text x="466" y="232.2">2</text>
<text x="45.6" y="272.8">2</text>
<text x="195.5" y="270.3">2</text>
<text x="351.7" y="279.1">1</text>
<text x="351.7" y="281.7">2</text>
<text x="351.7" y="284.2">3</text>
<text x="351.7" y="286.8">4</text>
<text x="279.1" y="290.9" transform="rotate(-90 279.1 290.9)">14</text>
<text x="351.7" y="289.3">5</text>
<text x="351.7" y="291.8">6</text>
<text x="279.1" y="310.6" transform="rotate(-90 279.1 310.6)">7</text>
<text x="195.5" y="323.6">4</text>
<text x="45.6" y="326.1">2</text>
<text x="195.5" y="376.9">6</text>
<text x="45.6" y="379.5">2</text>
</g>
</svg>
